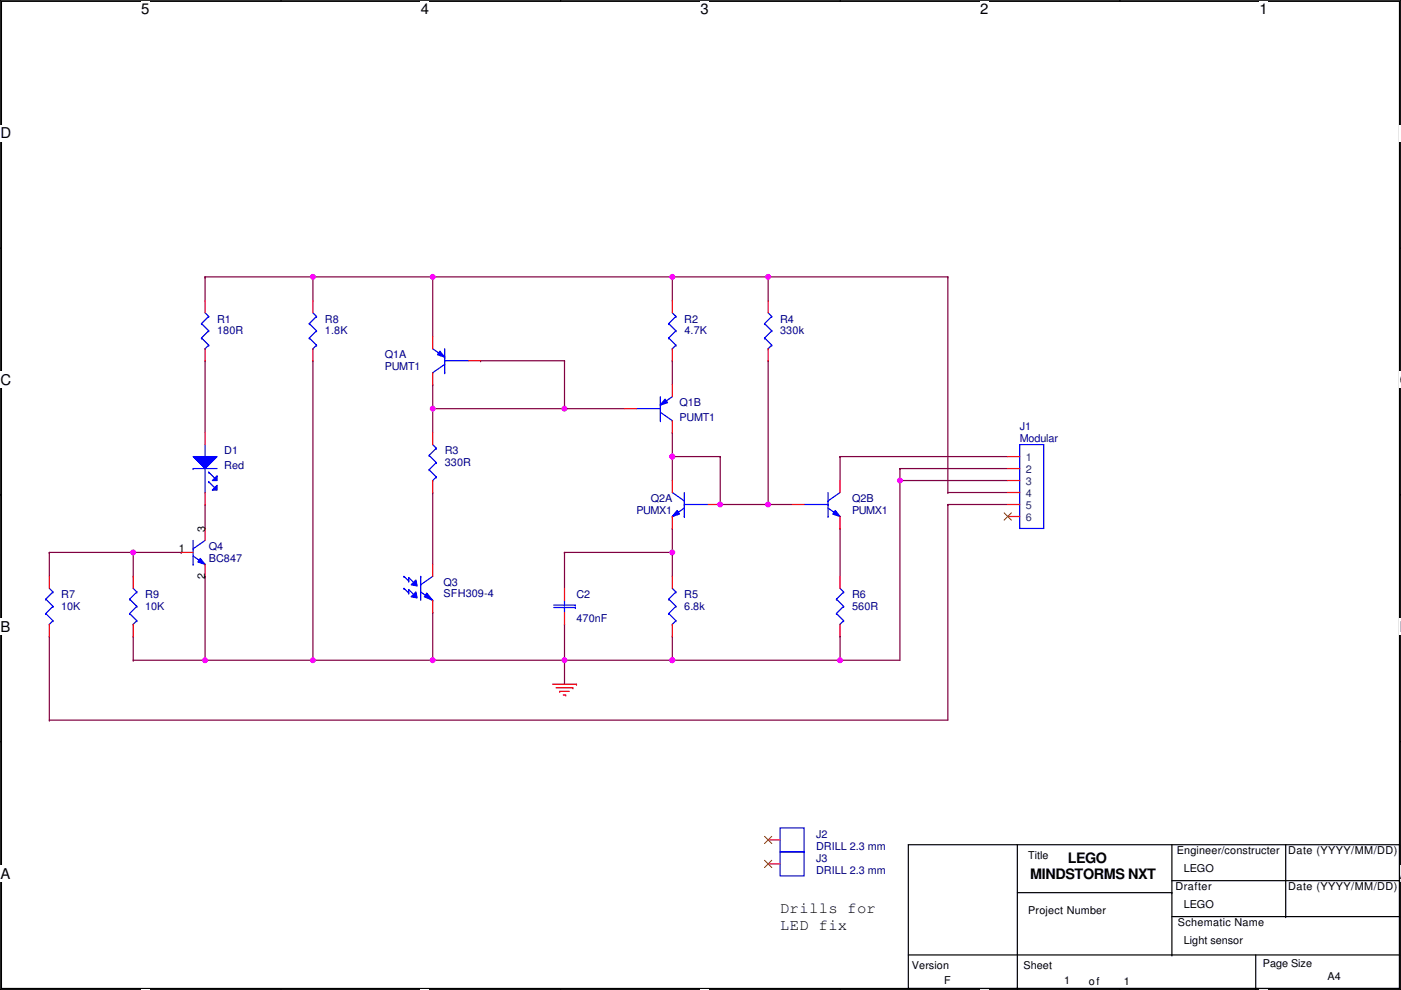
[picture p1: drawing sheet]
<svg xmlns="http://www.w3.org/2000/svg" width="297mm" height="210mm" viewBox="0 0 297 210" stroke-linecap="round" stroke-linejoin="round" font-family="sans-serif">
<path d="M0 0h297v209.8h-297zM.3 .3h296.4v209.3h-296.4z" fill="none" stroke="#000" stroke-width=".25"/>
<g fill="#fff">
<path d="M29.9 .2h1.8v3.5h-1.8z"/>
<path d="M29.9 209.7h1.8v.2h-1.8z"/>
</g>
<path d="M59.6 0v.3M59.6 209.6v.2" fill="none" stroke="#000" stroke-width=".25"/>
<g fill="#fff">
<path d="M89.2 .2h1.8v3.5h-1.8z"/>
<path d="M89.2 209.7h1.8v.2h-1.8z"/>
</g>
<path d="M118.9 0v.3M118.9 209.6v.2" fill="none" stroke="#000" stroke-width=".25"/>
<g fill="#fff">
<path d="M148.5 .2h1.8v3.5h-1.8z"/>
<path d="M148.5 209.7h1.8v.2h-1.8z"/>
</g>
<path d="M178.1 0v.3M178.1 209.6v.2" fill="none" stroke="#000" stroke-width=".25"/>
<g fill="#fff">
<path d="M207.8 .2h1.7v3.5h-1.7z"/>
<path d="M207.8 209.7h1.7v.2h-1.7z"/>
</g>
<path d="M237.4 0v.3M237.4 209.6v.2" fill="none" stroke="#000" stroke-width=".25"/>
<g fill="#fff">
<path d="M267.1 .2h1.7v3.5h-1.7z"/>
<path d="M267.1 209.7h1.7v.2h-1.7z"/>
<path d="M.1 26.4h2.3v3.6h-2.3z"/>
<path d="M296.8 26.4h.2v3.6h-.2z"/>
<path d="M.1 78.8h2.3v3.5h-2.3z"/>
<path d="M296.8 78.8h.2v3.5h-.2z"/>
</g>
<path d="M0 52.6h.3M296.7 52.6h.3" fill="none" stroke="#000" stroke-width=".25"/>
<g fill="#fff">
<path d="M.1 131.1h2.1v3.5h-2.1z"/>
<path d="M296.8 131.1h.2v3.5h-.2z"/>
</g>
<path d="M0 104.9h.3M296.7 104.9h.3" fill="none" stroke="#000" stroke-width=".25"/>
<path d="M.2 104.9h.1l-.1 .1zM296.7 104.9h.1v.1z" fill="#000"/>
<path d="M.2 104.9h.1l-.1 .1zM296.7 104.9h.1v.1z" fill="none" stroke="#000" stroke-width=".21"/>
<g fill="#fff">
<path d="M.1 183.4h2.1v3.5h-2.1z"/>
<path d="M296.8 183.4h.2v3.5h-.2z"/>
</g>
<g fill="none" stroke="#000" stroke-width=".25">
<path d="M0 157.3h.3M296.7 157.3h.3M192.6 179.1h104.1v30.5h-104.1zM215.7 179.1v30.5M248.5 179.1v23.4M272.6 179.1v15.2M215.7 189.3h32.8M248.5 189.3h.1M248.5 186.7h48.2M248.5 194.3h48.2M272.6 194.3h.1M296.7 186.7h.1"/>
<path d="M296.7 194.3h.1M192.6 202.5h104.1M215.7 209.6h.1M248.5 202.5h.1M266.2 209.6h.1M266.2 202.5v7.1M296.7 202.5h.1"/>
</g>
<g fill="none" stroke="#800040" stroke-width=".25">
<path d="M43.5 58.7h.1M43.5 58.7v5.1M43.5 58.7h157.5M66.3 58.7h.1M66.3 58.7v5.1M91.7 58.7h.1M91.7 58.7v12.7M142.5 58.7h.1M142.5 58.7v5.1M162.9 58.7h.1M162.9 58.7v5.1M201 58.7h.1"/>
<path d="M201 58.7v45.7M43.5 76.5h.1M43.5 76.5v15.2M66.3 76.5h.1M66.3 76.5v63.5M101.9 76.5h.1M101.9 76.5h17.8M119.7 76.5h.1M119.7 76.5v10.1M142.5 76.5h.1M142.5 76.5v5.1M162.9 76.5h.1"/>
<path d="M162.9 76.5v30.5M91.7 86.6h.1M91.7 81.6h.1M91.7 81.6v10.1M91.7 86.6h40.7M119.7 86.6h.1M142.5 91.7h.1M142.5 96.8h.1M142.5 96.8h10.2M142.5 91.7v10.2M152.7 96.8h.1M152.7 96.8v10.2"/>
<path d="M178.1 96.8h.1M178.1 96.8v5.1M178.1 96.8h35.6M190.8 99.3h.1M190.8 99.3v40.7h-162.6M190.8 99.3h22.9M10.5 117.1h.1M10.5 117.1v5.1M10.5 117.1h27.9M28.2 117.1v5.1M38.4 117.1h.1M43.5 107h.1"/>
<path d="M43.5 107v5M91.7 104.4h.1M91.7 104.4v15.3M119.7 117.1h.1M119.7 117.1v7.6M119.7 117.1h22.8M142.5 117.1h.1M142.5 112h.1M142.5 112v10.2M152.7 107h.1M152.7 107h15.2M162.9 107h.1"/>
<path d="M178.1 112h.1M178.1 112v10.2M190.8 101.9h.1M190.8 101.9h22.9M201 104.4h.1M201 107h.1M201 107v45.7h-190.5M201 104.4h12.7M201 107h12.7M10.5 134.9h.1M10.5 134.9v17.8M28.2 134.9h.1"/>
<path d="M28.2 140h.1M28.2 122.2h.1M28.2 134.9v5.1M43.5 122.2h.1M43.5 140h.1M43.5 122.2v17.8M66.3 140h.1M91.7 140h.1M91.7 129.8h.1M91.7 129.8v10.2M119.7 140h.1M119.7 132.4h.1"/>
<path d="M119.7 132.4v12.7M142.5 134.9h.1M142.5 140h.1M142.5 134.9v5.1M178.1 134.9h.1M178.1 140h.1M178.1 134.9v5.1M10.5 152.7h.1"/>
</g>
<g fill="none" stroke="#f00" stroke-width=".25">
<path d="M142.5 63.8v2.5M142.5 73.9v2.6M178.1 122.2v2.5M178.1 132.4v2.5M117.1 145.1h5.1M117.9 145.8h3.6M118.7 146.6h.1M118.7 146.6h2M119.4 147.4h.5M119.9 147.4h.1M121.5 145.8h.1M122.2 145.1h.1"/>
<path d="M162.9 178.1h2.5"/>
</g>
<g fill="none" stroke="#00f" stroke-width=".25">
<path d="M141.8 68.6h.1M141.8 71.7h.1M141.8 68.6l1.5 1.5M141.8 71.7l1.5 1.5M142.5 73.9h.1M142.5 66.3l.8 .8M143.3 67.1h.1M143.3 70.1h.1M143.3 73.2h.1M143.3 67.1l-1.5 1.5M143.3 70.1l-1.5 1.6M143.3 73.2l-.8 .7"/>
<path d="M170.5 107h5.1M175.6 107h.1M175.6 109.5h.1M175.6 106.2h.1M175.6 104.4v5.1M175.6 107.7l2.5 1.8M178.1 109.5h.1M178.1 104.4l-2.5 1.8M177.3 127h.1M177.3 130.1h.1M177.3 127l1.6 1.6M177.3 130.1l1.6 1.5"/>
<path d="M178.1 132.4h.1M178.1 124.7l.8 .8M178.9 125.5h.1M178.9 128.6h.1M178.9 131.6h.1M178.9 125.5l-1.6 1.5M178.9 128.6l-1.6 1.5M178.9 131.6l-.8 .8M165.4 175.5h5.1v5.1h-5.1z"/>
</g>
<path d="M162.1 177.3l1.5 1.6M163.6 177.3l-1.5 1.6" fill="none" stroke="#804000" stroke-width=".21"/>
<path d="M177.1 108.2l1 1.3-1.5-.5z" fill="#00f"/>
<path d="M91.7 79h.1M91.7 73.9l2.6 1.8M94.3 76.5h.1M94.3 79h.1M94.3 75.7h.1M94.3 76.5h5.1M94.3 73.9v5.1M94.3 77.2l-2.6 1.8M177.1 108.2l1 1.3-1.5-.5zM165.4 180.6h5.1v5.1h-5.1z" fill="none" stroke="#00f" stroke-width=".25"/>
<path d="M167.9 107h2.6M178.1 101.9v2.5M178.1 109.5v2.5M162.9 183.2h2.5" fill="none" stroke="#f00" stroke-width=".25"/>
<path d="M162.1 182.4l1.5 1.5M163.6 182.4l-1.5 1.5" fill="none" stroke="#804000" stroke-width=".21"/>
<path d="M93.3 74.5l1 1.2-1.5-.5z" fill="#00f"/>
<path d="M93.3 74.5l1 1.2-1.5-.5zM134.9 86.6h5.1M140 86.6h.1M140 89.2h.1M140 85.9h.1M140 84.1v5.1M140 87.4l2.5 1.8M142.5 89.2h.1M142.5 84.1l-2.5 1.8" fill="none" stroke="#00f" stroke-width=".25"/>
<path d="M91.7 71.4v2.5M91.7 79v2.6M99.4 76.5h2.5" fill="none" stroke="#f00" stroke-width=".25"/>
<path d="M141 84.6l.5 .8-1.5 .5z" fill="#00f"/>
<g fill="none" stroke="#00f" stroke-width=".25">
<path d="M141 84.6l.5 .8-1.5 .5zM27.5 127h.1M27.5 130.1h.1M27.5 127l1.5 1.6M27.5 130.1l1.5 1.5M28.2 132.4h.1M28.2 124.7l.8 .8M29 125.5h.1M29 128.6h.1M29 131.6h.1M29 125.5l-1.5 1.5M29 128.6l-1.5 1.5"/>
<path d="M29 131.6l-.8 .8"/>
</g>
<path d="M132.4 86.6h2.5M142.5 81.6v2.5M142.5 89.2v2.5M28.2 122.2v2.5M28.2 132.4v2.5" fill="none" stroke="#f00" stroke-width=".25"/>
<path d="M40.9 96.8h5.1l-2.5 2.5z" fill="#00f"/>
<path d="M40.9 96.8h5.1l-2.5 2.5z" fill="none" stroke="#00f" stroke-width=".25"/>
<path d="M45 101.9l1-1v1z" fill="#00f"/>
<path d="M45 101.9l1-1v1z" fill="none" stroke="#00f" stroke-width=".25"/>
<path d="M45 103.9l1-1v1z" fill="#00f"/>
<g fill="none" stroke="#00f" stroke-width=".25">
<path d="M42.7 68.6h.1M42.7 71.7h.1M42.7 68.6l1.5 1.5M42.7 71.7l1.5 1.5M43.5 73.9h.1M43.5 66.3l.7 .8M44.2 67.1h.1M44.2 70.1h.1M44.2 73.2h.1M44.2 67.1l-1.5 1.5M44.2 70.1l-1.5 1.6M44.2 73.2l-.7 .7"/>
<path d="M162.1 68.6h.1M162.1 71.7h.1M162.1 68.6l1.5 1.5M162.1 71.7l1.5 1.5M162.9 73.9h.1M162.9 66.3l.7 .8M163.6 67.1h.1M163.6 70.1h.1M163.6 73.2h.1M163.6 67.1l-1.5 1.5M163.6 70.1l-1.5 1.6M163.6 73.2l-.7 .7"/>
<path d="M40.9 99.3h.1M40.9 99.3h5.1M43.5 96.8h.1M43.5 94.3v2.5M43.5 99.3v5.1M43.5 104.4h.1M44.2 100.1h.1M44.2 102.1h.1M44.2 100.1l1.3 1.3M44.2 102.1l1.3 1.3M45 103.9l1-1v1z"/>
</g>
<path d="M43.5 63.8v2.5M43.5 73.9v2.6M162.9 63.8v2.5M162.9 73.9v2.6M43.5 91.7v2.6M43.5 104.4v2.6" fill="none" stroke="#f00" stroke-width=".25"/>
<path d="M88.2 125.5l.2 1.3-1.2-.3z" fill="#00f"/>
<path d="M88.2 125.5l.2 1.3-1.2-.3z" fill="none" stroke="#00f" stroke-width=".25"/>
<path d="M90.5 125.8l1.2 1.5-1.7-.8z" fill="#00f"/>
<g fill="none" stroke="#00f" stroke-width=".25">
<path d="M85.6 122.2h.1M85.6 124.7h.1M85.6 122.2l1.1 1M85.6 124.7l1.1 1.1M86.7 122.5h.1M86.7 123.2h.1M86.7 125h.1M86.7 125.8h.1M86.7 122.5l1 1M86.7 122.5v.7M86.7 125v.8M86.7 125l1 1"/>
<path d="M89.2 124h.1M89.2 122.2h.1M89.2 125.5l2.5 1.8M89.2 122.2v5.1M90.5 125.8l1.2 1.5-1.7-.8zM91.7 127.3h.1M91.7 122.2l-2.5 1.8"/>
</g>
<path d="M87.2 124l1-1 .2 1.2z" fill="#00f"/>
<path d="M40.9 116.4h.1M40.9 119.7h.1M40.9 117.9l2.6 1.8M40.9 114.6v5.1M43.5 119.7h.1M43.5 114.6l-2.6 1.8M87.2 124l1-1 .2 1.2z" fill="none" stroke="#00f" stroke-width=".25"/>
<path d="M91.7 119.7v2.5M91.7 127.3v2.5" fill="none" stroke="#f00" stroke-width=".25"/>
<path d="M42.5 118.4l1 1.3-1.5-.5z" fill="#00f"/>
<path d="M42.5 118.4l1 1.3-1.5-.5zM142.5 109.5h.1M142.5 104.4l2.6 1.8M145.1 107h.1M145.1 109.5h.1M145.1 106.2h.1M145.1 107h5.1M145.1 104.4v5.1M145.1 107.7l-2.6 1.8" fill="none" stroke="#00f" stroke-width=".25"/>
<path d="M38.4 117.1h2.5M43.5 112v2.6M43.5 119.7v2.5" fill="none" stroke="#f00" stroke-width=".25"/>
<path d="M143.6 108.2l.5 .8-1.6 .5z" fill="#00f"/>
<g fill="none" stroke="#00f" stroke-width=".25">
<path d="M65.6 68.6h.1M65.6 71.7h.1M65.6 68.6l1.5 1.5M65.6 71.7l1.5 1.5M66.3 73.9h.1M66.3 66.3l.8 .8M67.1 67.1h.1M67.1 70.1h.1M67.1 73.2h.1M67.1 67.1l-1.5 1.5M67.1 70.1l-1.5 1.6M67.1 73.2l-.8 .7"/>
<path d="M91 96.6h.1M91 99.6h.1M91 96.6l1.5 1.5M91 99.6l1.5 1.5M91.7 94.3l.8 .7M92.5 95h.1M92.5 98.1h.1M92.5 95l-1.5 1.6M92.5 98.1l-1.5 1.5M216.2 94.3h5.1v17.7h-5.1zM91.7 101.9h.1M92.5 101.1h.1"/>
<path d="M92.5 101.1l-.8 .8M143.6 108.2l.5 .8-1.6 .5zM9.7 127h.1M9.7 130.1h.1M9.7 127l1.5 1.6M9.7 130.1l1.5 1.5M10.5 132.4h.1M10.5 124.7l.7 .8M11.2 125.5h.1M11.2 128.6h.1M11.2 131.6h.1M11.2 125.5l-1.5 1.5"/>
<path d="M11.2 128.6l-1.5 1.5M11.2 131.6l-.7 .8M117.4 128.8h4.6M117.4 128.3h4.6M119.7 128.3h.1M119.7 128.8h.1M119.7 127.3v1M119.7 128.8v1M122 128.8h.1M122 128.3h.1M141.8 127h.1M141.8 130.1h.1"/>
<path d="M141.8 127l1.5 1.6M141.8 130.1l1.5 1.5M142.5 132.4h.1M142.5 124.7l.8 .8M143.3 125.5h.1M143.3 128.6h.1M143.3 131.6h.1M143.3 125.5l-1.5 1.5M143.3 128.6l-1.5 1.5M143.3 131.6l-.8 .8"/>
</g>
<g fill="none" stroke="#f00" stroke-width=".25">
<path d="M66.3 63.8v2.5M66.3 73.9v2.6M91.7 91.7v2.6M213.7 96.8h2.5M213.7 99.3h2.5M91.7 101.9v2.5M142.5 101.9v2.5M142.5 109.5v2.5M150.2 107h2.5M213.7 107h2.5M213.7 101.9h2.5M213.7 104.4h2.5"/>
<path d="M213.7 109.5h2.5M10.5 122.2v2.5M10.5 132.4v2.5M119.7 124.7v2.6M119.7 129.8v2.6M142.5 122.2v2.5M142.5 132.4v2.5"/>
</g>
<path d="M212.9 108.7l1.5 1.6M214.4 108.7l-1.5 1.6" fill="none" stroke="#804000" stroke-width=".21"/>
<circle cx="91.7" cy="86.6" r=".5" fill="#f0f"/>
<circle cx="91.7" cy="86.6" r=".5" fill="none" stroke="#f0f" stroke-width=".25"/>
<circle cx="119.7" cy="86.6" r=".5" fill="#f0f"/>
<circle cx="119.7" cy="86.6" r=".5" fill="none" stroke="#f0f" stroke-width=".25"/>
<circle cx="178.1" cy="140" r=".5" fill="#f0f"/>
<circle cx="178.1" cy="140" r=".5" fill="none" stroke="#f0f" stroke-width=".25"/>
<circle cx="142.5" cy="140" r=".5" fill="#f0f"/>
<circle cx="142.5" cy="140" r=".5" fill="none" stroke="#f0f" stroke-width=".25"/>
<circle cx="119.7" cy="140" r=".5" fill="#f0f"/>
<circle cx="119.7" cy="140" r=".5" fill="none" stroke="#f0f" stroke-width=".25"/>
<circle cx="162.9" cy="58.7" r=".5" fill="#f0f"/>
<circle cx="162.9" cy="58.7" r=".5" fill="none" stroke="#f0f" stroke-width=".25"/>
<circle cx="190.8" cy="101.9" r=".5" fill="#f0f"/>
<circle cx="190.8" cy="101.9" r=".5" fill="none" stroke="#f0f" stroke-width=".25"/>
<circle cx="91.7" cy="58.7" r=".5" fill="#f0f"/>
<circle cx="91.7" cy="58.7" r=".5" fill="none" stroke="#f0f" stroke-width=".25"/>
<circle cx="142.5" cy="140" r=".5" fill="#f0f"/>
<circle cx="142.5" cy="140" r=".5" fill="none" stroke="#f0f" stroke-width=".25"/>
<circle cx="91.7" cy="140" r=".5" fill="#f0f"/>
<circle cx="91.7" cy="140" r=".5" fill="none" stroke="#f0f" stroke-width=".25"/>
<circle cx="142.5" cy="96.8" r=".5" fill="#f0f"/>
<circle cx="142.5" cy="96.8" r=".5" fill="none" stroke="#f0f" stroke-width=".25"/>
<circle cx="152.7" cy="107" r=".5" fill="#f0f"/>
<circle cx="152.7" cy="107" r=".5" fill="none" stroke="#f0f" stroke-width=".25"/>
<circle cx="142.5" cy="96.8" r=".5" fill="#f0f"/>
<circle cx="142.5" cy="96.8" r=".5" fill="none" stroke="#f0f" stroke-width=".25"/>
<circle cx="142.5" cy="117.1" r=".5" fill="#f0f"/>
<circle cx="142.5" cy="117.1" r=".5" fill="none" stroke="#f0f" stroke-width=".25"/>
<circle cx="142.5" cy="58.7" r=".5" fill="#f0f"/>
<circle cx="142.5" cy="58.7" r=".5" fill="none" stroke="#f0f" stroke-width=".25"/>
<circle cx="162.9" cy="107" r=".5" fill="#f0f"/>
<circle cx="162.9" cy="107" r=".5" fill="none" stroke="#f0f" stroke-width=".25"/>
<circle cx="66.3" cy="58.7" r=".5" fill="#f0f"/>
<circle cx="66.3" cy="58.7" r=".5" fill="none" stroke="#f0f" stroke-width=".25"/>
<circle cx="66.3" cy="140" r=".5" fill="#f0f"/>
<circle cx="66.3" cy="140" r=".5" fill="none" stroke="#f0f" stroke-width=".25"/>
<circle cx="43.5" cy="140" r=".5" fill="#f0f"/>
<circle cx="43.5" cy="140" r=".5" fill="none" stroke="#f0f" stroke-width=".25"/>
<circle cx="28.2" cy="117.1" r=".5" fill="#f0f"/>
<circle cx="28.2" cy="117.1" r=".5" fill="none" stroke="#f0f" stroke-width=".25"/>
<g font-size="3.3">
<text x="165.4" y="193.5">Drills for</text>
<text x="165.4" y="197.3">LED fix</text>
</g>
<g font-size="3.2">
<text x="29.9" y="3">5</text>
<text x="89.2" y="3">4</text>
<text x="148.5" y="3">3</text>
<text x="207.8" y="3">2</text>
<text x="267.1" y="3">1</text>
<text x=".1" y="29.3">D</text>
<text x=".1" y="81.6">C</text>
<text x="296.8" y="81.6">C</text>
<text x=".1" y="134">B</text>
<text x="296.8" y="134">B</text>
<text x=".1" y="186.3">A</text>
<text x="296.8" y="186.3">A</text>
</g>
<g font-size="3">
<text x="226.4" y="182.9">LEGO</text>
<text x="218.4" y="186.4">MINDSTORMS NXT</text>
</g>
<g font-size="2.3" fill="#000080">
<text x="46" y="68.4">R1</text>
<text x="46" y="70.9">180R</text>
<text x="68.9" y="68.4">R8</text>
<text x="68.9" y="70.9">1.8K</text>
<text x="145.1" y="68.4">R2</text>
<text x="145.1" y="70.9">4.7K</text>
<text x="165.4" y="68.4">R4</text>
<text x="165.4" y="70.9">330k</text>
<text x="81.6" y="76">Q1A</text>
<text x="81.6" y="78.5">PUMT1</text>
<text x="144.1" y="86.2">Q1B</text>
<text x="144.1" y="89.2">PUMT1</text>
<text x="216.2" y="91.2">J1</text>
<text x="216.2" y="93.8">Modular</text>
<text x="47.5" y="96.3">D1</text>
<text x="47.5" y="99.4">Red</text>
<text x="94.3" y="96.3">R3</text>
<text x="94.3" y="98.9">330R</text>
<text x="138" y="106.5">Q2A</text>
<text x="180.6" y="106.5">Q2B</text>
<text x="134.9" y="109">PUMX1</text>
<text x="180.6" y="109">PUMX1</text>
<text x="44.2" y="116.6">Q4</text>
<text x="44.2" y="119.2">BC847</text>
<text x="94" y="124.3">Q3</text>
<text x="13" y="126.8">R7</text>
<text x="13" y="129.3">10K</text>
<text x="30.8" y="126.8">R9</text>
<text x="30.8" y="129.3">10K</text>
<text x="94" y="126.5">SFH309-4</text>
<text x="122.2" y="126.8">C2</text>
<text x="122.2" y="131.9">470nF</text>
<text x="145.1" y="126.8">R5</text>
<text x="145.1" y="129.3">6.8k</text>
<text x="180.6" y="126.8">R6</text>
<text x="180.6" y="129.3">560R</text>
<text x="173" y="177.6">J2</text>
<text x="173" y="180.1">DRILL 2.3 mm</text>
<text x="173" y="182.7">J3</text>
<text x="173" y="185.2">DRILL 2.3 mm</text>
</g>
<g font-size="2.3" fill="#004080">
<text x="217.5" y="97.8">1</text>
<text x="217.5" y="100.4">2</text>
<text x="217.5" y="102.9">3</text>
<text x="217.5" y="105.5">4</text>
<text x="217.5" y="108">5</text>
<text x="217.5" y="110.5">6</text>
</g>
<g font-size="2.3">
<text x="43.5" y="112.8" transform="rotate(-90 43.5 112.8)">3</text>
<text x="37.9" y="117.1">1</text>
<text x="43.5" y="122.7" transform="rotate(-90 43.5 122.7)">2</text>
<text x="218" y="182.2">Title</text>
<text x="249.5" y="181.2">Engineer/constructer</text>
<text x="251" y="185">LEGO</text>
<text x="273.1" y="181.2">Date (YYYY/MM/DD)</text>
<text x="249.2" y="188.8">Drafter</text>
<text x="273.1" y="188.8">Date (YYYY/MM/DD)</text>
<text x="218" y="193.9">Project Number</text>
<text x="249.7" y="196.4">Schematic Name</text>
<text x="251" y="192.6">LEGO</text>
<text x="251" y="200.2">Light sensor</text>
<text x="193.3" y="205.5">Version</text>
<text x="200.2" y="208.6">F</text>
<text x="217" y="205.5">Sheet</text>
<text x="225.6" y="208.6">1</text>
<text x="230.9" y="208.8">of</text>
<text x="238.3" y="208.8">1</text>
<text x="267.8" y="205">Page Size</text>
<text x="281.5" y="207.8">A4</text>
</g>
</svg>
